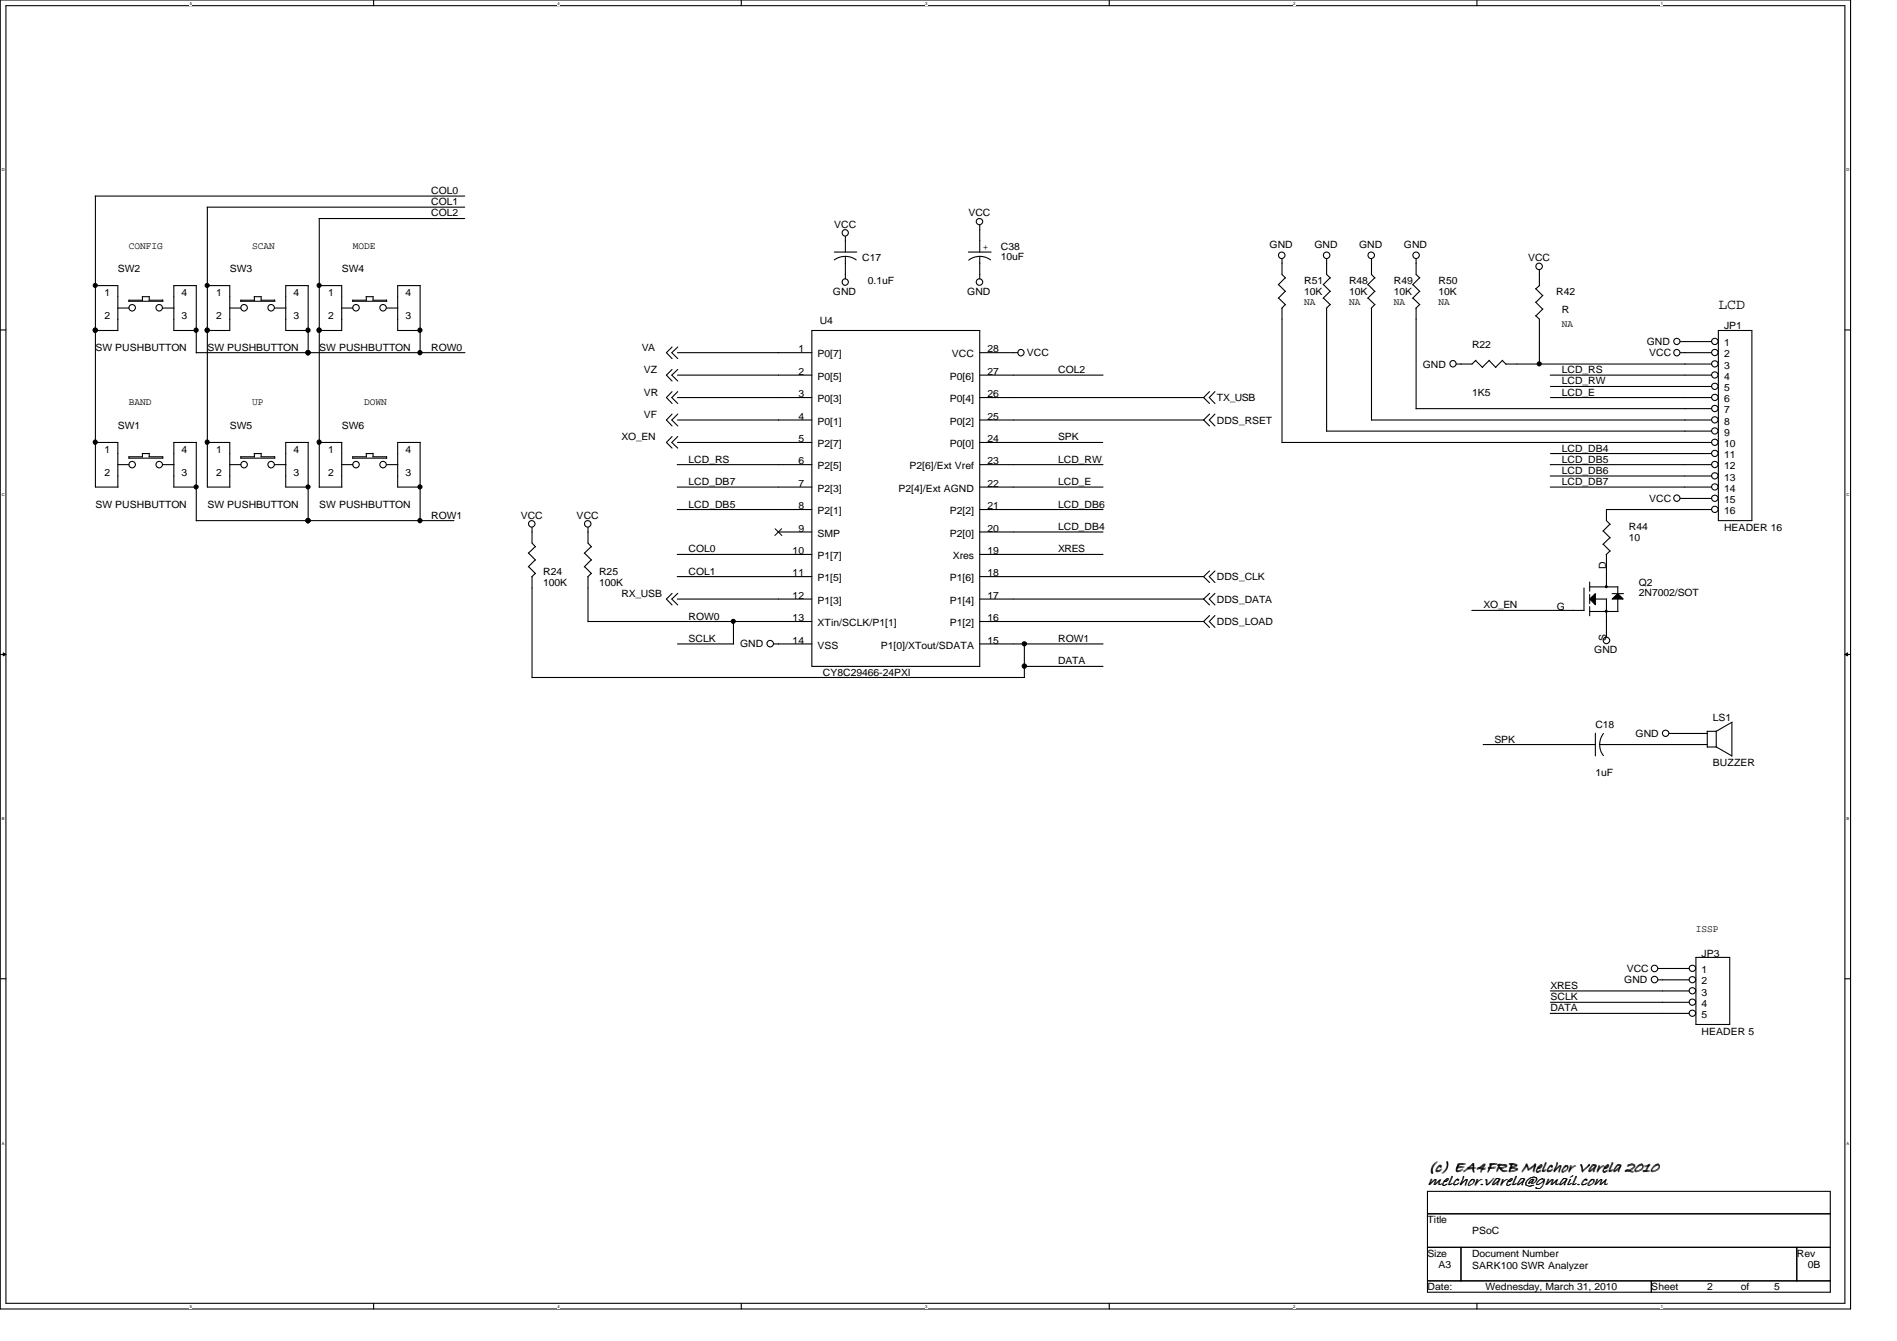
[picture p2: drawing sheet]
<svg xmlns="http://www.w3.org/2000/svg" width="297mm" height="210mm" viewBox="0 0 297 210" stroke-linecap="round" stroke-linejoin="round" font-family="sans-serif">
<path d="M0 0h289.8v204.9h-289.8zM.9 .9h288v203.1h-288z" fill="none" stroke="#000" stroke-width=".17"/>
<g fill="#fff">
<path d="M29.7 .1h.4v.7h-.4z"/>
<path d="M29.7 204.1h.4v.8h-.4z"/>
</g>
<path d="M58.5 0v.9M58.5 204v.9" fill="none" stroke="#000" stroke-width=".17"/>
<g fill="#fff">
<path d="M87.3 .1h.3v.7h-.3z"/>
<path d="M87.3 204.1h.3v.8h-.3z"/>
</g>
<path d="M116.1 0v.9M116.1 204v.9" fill="none" stroke="#000" stroke-width=".17"/>
<g fill="#fff">
<path d="M144.9 .1h.3v.7h-.3z"/>
<path d="M144.9 204.1h.3v.8h-.3z"/>
</g>
<path d="M173.7 0v.9M173.7 204v.9" fill="none" stroke="#000" stroke-width=".17"/>
<g fill="#fff">
<path d="M202.5 .1h.3v.7h-.3z"/>
<path d="M202.5 204.1h.3v.8h-.3z"/>
</g>
<path d="M231.3 0v.9M231.3 204v.9" fill="none" stroke="#000" stroke-width=".17"/>
<g fill="#fff">
<path d="M260.1 .1h.3v.7h-.3z"/>
<path d="M260.1 204.1h.3v.8h-.3z"/>
<path d="M.3 26.2h.5v.8h-.5z"/>
<path d="M289.1 26.2h.5v.8h-.5z"/>
<path d="M.3 77h.5v.7h-.5z"/>
<path d="M289.1 77h.5v.7h-.5z"/>
</g>
<path d="M0 51.6h.9M288.9 51.6h.9" fill="none" stroke="#000" stroke-width=".17"/>
<g fill="#fff">
<path d="M.3 127.8h.4v.7h-.4z"/>
<path d="M289.1 127.8h.5v.7h-.5z"/>
</g>
<path d="M0 102.4h.9M288.9 102.4h.9" fill="none" stroke="#000" stroke-width=".17"/>
<path d="M.5 102.2l.4 .2-.4 .3zM288.9 102.4l.4-.2v.5z" fill="#000"/>
<path d="M.5 102.2l.4 .2-.4 .3zM288.9 102.4l.4-.2v.5z" fill="none" stroke="#000" stroke-width=".16"/>
<g fill="#fff">
<path d="M.3 178.6h.4v.7h-.4z"/>
<path d="M289.1 178.6h.4v.7h-.4z"/>
</g>
<g fill="none" stroke="#000" stroke-width=".17">
<path d="M14.9 30.7h57.9M14.9 30.7v45.5h3.6M32.4 32.4h40.4M32.5 32.4v43.8h3.5M49.9 34.2h22.9M50 34.2v42.1M130.6 39.5h3.6M132.4 37v2.5M151.6 39.5h3.6M153.4 35.2v4.3M14.9 44.7h3.6v7h-3.6M18.4 48.2h1.8"/>
<path d="M20.1 47h2.2M20.2 47.2h5.3M20.2 47v.2M22.3 46.4h1.1M22.3 46.4v.6M23.3 47h2.2M23.4 46.4v.6M25.5 46.9v.3M25.5 48.2h1.8M30.7 55.2h42.1M30.7 44.7v10.5M30.8 44.7h-3.6v7h3.6"/>
<path d="M32.4 44.7h3.6v7h-3.6M35.9 48.2h1.8M37.7 47h2.1M37.7 47.2h5.3M37.7 47v.2M39.8 46.4h1.1M39.8 46.4v.6M40.8 47h2.2M40.9 46.4v.6M43 48.2h1.8M43 46.9v.3M48.3 44.7v10.5"/>
<path d="M48.3 44.7h-3.6v7h3.6M49.9 44.7h3.6v7h-3.6M53.5 48.2h1.7M55.2 47h2.2M55.2 47v.2M55.2 47.2h5.4M57.3 46.4h1.1M57.4 46.4v.6M58.4 47h2.1M58.4 46.4v.6M60.5 46.9v.3M60.5 48.2h1.8"/>
<path d="M65.8 44.7v10.5M65.8 44.7h-3.5v7h3.5M105.2 57.8l-.9 .9 .9 .9M105.2 54.3l-.9 .9 .9 .9M106.1 55.2h21M106.1 58.7h21M106.1 57.8l-.9 .9 .9 .9M106.1 54.3l-.9 .9 .9 .9M127.1 51.7h26.3v52.6h-26.3zM132.4 40.1l1 .2 .7 .4M132.4 40.1l-1.1 .2-.7 .4M132.4 40.1v3.5"/>
<path d="M153.4 40.1l1.1 .2 .6 .4M153.4 40.1l-1.1 .3-.6 .3M153.4 55.2h6M153.4 40.1v3.5M153.4 58.7h19.3M200.2 44.5l1.1 1.1M200.2 46.7l1.1 1M200.7 40.5v2.5l.6 .5M200.7 48.2v21.1M201.2 43.5l-1.1 1.1M201.2 45.6l-1.1 1.1M201.2 47.7l-.5 .6"/>
<path d="M207.2 44.5l1.1 1.1M207.2 46.7l1.1 1M207.7 40.5v2.5l.6 .5M207.7 48.2v19.3M208.3 43.5l-1.1 1.1M208.3 45.6l-1.1 1.1M208.3 47.7l-.6 .6M214.2 44.5l1.1 1.1M214.2 46.7l1.1 1M214.8 40.5v2.5l.5 .5M214.8 48.2v17.6M215.3 43.5l-1.1 1.1"/>
<path d="M215.3 45.6l-1.1 1.1M215.3 47.7l-.6 .6M221.2 44.5l1.1 1.1M221.2 46.7l1.1 1M221.7 40.5v2.5l.6 .5M221.7 48.2v15.8M222.3 43.5l-1.1 1.1M222.3 45.6l-1.1 1.1M222.3 47.7l-.6 .6M231.1 56.4l1.1 1.1M231.1 56.4l-.6 .6h-2.5M233.2 56.4l1 1.1"/>
<path d="M233.2 56.4l-1.1 1.1M235.2 56.4l.6 .6M235.3 56.4l-1.1 1.1M235.8 57h32.2M240.4 49.4l.6 .6v7M240.4 47.3l1.2 1.1M240.4 45.2l1.2 1.1M241 42.2v2.5M241.1 44.7l-.6 .5M241.6 48.3l-1.1 1.1M241.6 46.2l-1.1 1.1M242.7 58.7h25.3"/>
<path d="M263.1 55.2h4.9M263.1 53.5h4.9M269.1 51.7h5.2v29.8h-5.2zM14.9 69.3h3.6v6.9M18.4 72.7h1.8M20.1 71.5h2.2M20.2 71.7h5.3M20.2 71.5v.3M22.3 71h1.1M22.3 71v.5M23.3 71.5h2.2M23.4 71v.5"/>
<path d="M25.5 72.7h1.8M25.5 71.5v.2M30.7 69.3v12.2M30.8 69.3h-3.6v6.9h3.6M32.4 69.3h3.6v6.9M35.9 72.7h1.8M37.7 71.5h2.1M37.7 71.7h5.3M37.7 71.5v.3M39.8 71h1.1M39.8 71v.5M40.8 71.5h2.2"/>
<path d="M40.9 71v.5M43 72.7h1.8M43 71.5v.2M48.3 69.3v12.2M48.3 69.3h-3.6v6.9h3.6M50 69.3h3.5M50 76.2h3.5M53.5 72.7h1.7M53.5 69.3v6.9M55.2 71.5h2.2M55.2 71.7h5.4M55.2 71.5v.3"/>
<path d="M57.3 71h1.1M57.4 71v.5M58.4 71.5h2.1M58.4 71v.5M60.5 71.5v.2M60.5 72.7h1.8M65.8 69.3v12.2M65.8 69.3h-3.5v6.9h3.5M105.2 68.3l-.9 1 .9 .8M105.2 64.8l-.9 .9 .9 1M105.2 61.3l-.9 .9 .9 1M106 72.7h21.1"/>
<path d="M106 76.2h21.1M106 79.8h21.1M106.1 62.2h21M106.1 65.7h21M106.1 69.3h21M106.1 68.3l-.9 1 .9 .8M106.1 64.8l-.9 .9 .9 1M106.1 61.3l-.9 .9 .9 1M153.4 72.7h19.3M153.4 62.2h35.1M153.4 65.7h35.1M153.4 69.3h19.3"/>
<path d="M153.4 76.2h19.3M153.4 79.8h19.3M189.4 64.8l-.9 .9 .9 1M189.4 61.3l-.9 .9 .9 1M190.2 64.8l-.8 .9 .8 1M190.2 61.3l-.8 .9 .8 1M200.7 69.3h67.3M207.7 67.5h60.3M214.8 65.7h53.2M221.7 64h46.3M242.7 72.7h25.3M242.7 74.5h25.3"/>
<path d="M242.7 76.2h25.3M242.8 71h25.2M242.8 60.5h25.2M242.8 62.2h25.2M263.1 78h4.9M268 79.8h-16.5v1.7l.6 .6M30.7 81.5h40.4M82.8 86.6l1.1 1.1M82.8 88.7l1.1 1.1M83.3 82.5v2.5l.6 .6M83.3 90.3v15.8M83.8 85.6l-1.1 1"/>
<path d="M83.8 87.6l-1.1 1.1M83.8 89.7l-.5 .6M91.5 86.6l1.1 1.1M91.5 88.7l1.1 1.1M92.1 82.5v2.5l.5 .6M92.1 90.3v7M92.1 97.3h35M92.6 85.6l-1.1 1M92.6 87.6l-1.1 1.1M92.6 89.7l-.6 .6M105.2 92.9l-.9 .9 .9 .9M106 93.8h21.1"/>
<path d="M106 86.8h21.1M106 90.3h21.1M106.1 92.9l-.9 .9 .9 .9M114.8 97.2v3.6M121.9 83.3h5.2M153.4 93.8h35.1M153.4 83.3h19.3M153.4 86.8h19.3M153.4 90.3h35.1M153.4 97.3h35.1M189.4 89.4l-.9 .9 .9 .9M189.4 92.9l-.9 .9 .9 .9"/>
<path d="M189.4 96.4l-.9 .9 .9 .9M190.2 89.4l-.8 .9 .8 .9M190.2 92.9l-.8 .9 .8 .9M190.2 96.4l-.8 .9 .8 .9M230.5 95.5h17.5M248 92v3.6M248.9 91.9h4.4M248.9 93.8l.9-.9v1.8zM248.9 91.1v1.4M248.9 93v1.5M248.9 95v1.4M248.9 95.7h4.5"/>
<path d="M249.8 93.8h1.8M251 83.1l1.1 1.1M251 85.2l1.1 1.1M251.4 91.7h.2v.2h-.2zM251.4 95.6h.2v.2h-.2zM251.5 86.8v5.1M251.5 93.8v5.9M252.1 82l-1.1 1.1M252.1 84.2l-1.1 1M252.1 86.2l-.6 .6M252.4 93.8l.9-.9 .9 .9zM252.4 92.9h1.8"/>
<path d="M253.3 91.8v1.1M253.3 93.7v2M83.3 106h77.1M106.1 100.8h8.8M121.2 100.8h5.9M153.4 100.8h19.3M160.4 104.3h12.3M160.4 100.8v5.2M232.2 116.5h17.6M249.8 114.8v3.5M250.5 116.5l.2 1.1 .4 .7M250.5 116.5h16.8"/>
<path d="M251.1 114.8l-.5 1-.1 .7M261.4 114.8h5.9M267.3 114.5v2.5M267.3 116.9h1.5M268.7 116.9l2.5 1.4M268.7 114.4v2.5M271.2 113.1v5.3M271.2 113l-2.5 1.5h-1.4M0 153.2h.9M242.7 155.1h21.8M242.7 158.6h21.8M242.8 156.9h21.7"/>
<path d="M259.6 151.6h4.9M259.6 153.4h4.9M265.6 149.9h5.2v10.5h-5.2zM288.9 153.2h.9M223.5 186.5h63.1v15.8h-63.1zM223.5 190h63.1M223.5 195.2h63.1M228.8 195.2v5.3M281.3 195.2v5.3M223.5 200.5h63.1M258.6 200.5v1.8"/>
<circle cx="132.3" cy="36.4" r=".5"/>
<circle cx="153.4" cy="34.7" r=".5"/>
<circle cx="200.7" cy="40" r=".51"/>
<circle cx="207.7" cy="40" r=".51"/>
<circle cx="214.7" cy="40" r=".51"/>
<circle cx="221.7" cy="40" r=".51"/>
<circle cx="14.9" cy="51.7" r=".33"/>
<circle cx="14.9" cy="44.7" r=".32"/>
<circle cx="20.7" cy="48.2" r=".51"/>
<circle cx="24.9" cy="48.2" r=".51"/>
<circle cx="30.7" cy="51.7" r=".33"/>
<circle cx="32.4" cy="51.7" r=".33"/>
<circle cx="32.4" cy="44.7" r=".32"/>
<circle cx="38.2" cy="48.2" r=".51"/>
<circle cx="42.5" cy="48.2" r=".51"/>
<circle cx="48.2" cy="51.7" r=".33"/>
<circle cx="48.2" cy="55.2" r=".33"/>
<circle cx="50" cy="51.7" r=".33"/>
<circle cx="50" cy="44.7" r=".32"/>
<circle cx="55.7" cy="48.2" r=".51"/>
<circle cx="60" cy="48.2" r=".51"/>
<circle cx="65.7" cy="55.2" r=".33"/>
<circle cx="65.7" cy="51.7" r=".33"/>
<circle cx="132.3" cy="44.1" r=".5"/>
<circle cx="153.4" cy="44.1" r=".51"/>
<circle cx="159.9" cy="55.2" r=".5"/>
<circle cx="227.5" cy="56.9" r=".5"/>
<circle cx="241" cy="41.7" r=".51"/>
<circle cx="241" cy="57" r=".32"/>
<circle cx="262.6" cy="55.2" r=".5"/>
<circle cx="262.6" cy="53.4" r=".49"/>
<circle cx="268.5" cy="58.7" r=".5"/>
<circle cx="268.5" cy="57" r=".5"/>
<circle cx="268.5" cy="53.4" r=".5"/>
<circle cx="268.5" cy="55.2" r=".5"/>
<circle cx="14.9" cy="69.2" r=".33"/>
<circle cx="20.7" cy="72.7" r=".51"/>
<circle cx="24.9" cy="72.7" r=".51"/>
<circle cx="30.7" cy="76.2" r=".32"/>
<circle cx="32.4" cy="69.2" r=".33"/>
<circle cx="38.2" cy="72.7" r=".51"/>
<circle cx="42.5" cy="72.7" r=".51"/>
<circle cx="48.2" cy="76.2" r=".32"/>
<circle cx="50" cy="69.2" r=".33"/>
<circle cx="55.7" cy="72.7" r=".51"/>
<circle cx="60" cy="72.7" r=".51"/>
<circle cx="65.8" cy="76.2" r=".32"/>
<circle cx="262.6" cy="78" r=".5"/>
<circle cx="268.5" cy="65.7" r=".5"/>
<circle cx="268.5" cy="63.9" r=".5"/>
<circle cx="268.5" cy="79.7" r=".5"/>
<circle cx="268.5" cy="74.5" r=".5"/>
<circle cx="268.5" cy="76.2" r=".5"/>
<circle cx="268.5" cy="67.5" r=".5"/>
<circle cx="268.5" cy="72.7" r=".5"/>
<circle cx="268.5" cy="71" r=".5"/>
<circle cx="268.5" cy="69.2" r=".5"/>
<circle cx="268.5" cy="60.5" r=".5"/>
<circle cx="268.5" cy="62.2" r=".5"/>
<circle cx="268.5" cy="78" r=".5"/>
<circle cx="48.2" cy="81.5" r=".33"/>
<circle cx="65.7" cy="81.5" r=".33"/>
<circle cx="83.3" cy="82" r=".51"/>
<circle cx="92" cy="82" r=".51"/>
<circle cx="114.8" cy="97.3" r=".32"/>
<circle cx="120.6" cy="100.7" r=".51"/>
<circle cx="160.4" cy="104.3" r=".34"/>
<circle cx="160.4" cy="100.8" r=".33"/>
<circle cx="251.5" cy="100.2" r=".51"/>
<circle cx="260.8" cy="114.8" r=".5"/>
<circle cx="259.1" cy="153.3" r=".51"/>
<circle cx="259.1" cy="151.6" r=".51"/>
<circle cx="265" cy="155.1" r=".5"/>
<circle cx="265" cy="151.6" r=".5"/>
<circle cx="265" cy="158.6" r=".5"/>
<circle cx="265" cy="156.9" r=".5"/>
<circle cx="265" cy="153.3" r=".5"/>
</g>
<g fill="#000">
<path d="M248.9 93.8l.9-.9v1.8zM252.4 93.8l.9-.9 .9 .9z"/>
<path d="M251.4 91.7h.2v.2h-.2z" fill-rule="evenodd"/>
<path d="M251.4 95.6h.2v.2h-.2z" fill-rule="evenodd"/>
<circle cx="14.9" cy="51.7" r=".33"/>
<circle cx="14.9" cy="44.7" r=".32"/>
<circle cx="30.7" cy="51.7" r=".33"/>
<circle cx="32.4" cy="51.7" r=".33"/>
<circle cx="32.4" cy="44.7" r=".32"/>
<circle cx="48.2" cy="51.7" r=".33"/>
<circle cx="48.2" cy="55.2" r=".33"/>
<circle cx="50" cy="51.7" r=".33"/>
<circle cx="50" cy="44.7" r=".32"/>
<circle cx="65.7" cy="55.2" r=".33"/>
<circle cx="65.7" cy="51.7" r=".33"/>
<circle cx="241" cy="57" r=".32"/>
<circle cx="14.9" cy="69.2" r=".33"/>
<circle cx="30.7" cy="76.2" r=".32"/>
<circle cx="32.4" cy="69.2" r=".33"/>
<circle cx="48.2" cy="76.2" r=".32"/>
<circle cx="50" cy="69.2" r=".33"/>
<circle cx="65.8" cy="76.2" r=".32"/>
<circle cx="48.2" cy="81.5" r=".33"/>
<circle cx="65.7" cy="81.5" r=".33"/>
<circle cx="114.8" cy="97.3" r=".32"/>
<circle cx="160.4" cy="104.3" r=".34"/>
<circle cx="160.4" cy="100.8" r=".33"/>
</g>
<path d="M121.4 82.8l1 1M122.4 82.8l-1.1 1" fill="none" stroke="#000" stroke-width=".16"/>
<g font-size="2.4">
<text x="223.5" y="183.4">(c) EA4FRB Melchor Varela 2010</text>
<text x="223.6" y="185.4">melchor.varela@gmail.com</text>
</g>
<text font-size="2.3" x="269.1" y="48.3">LCD</text>
<g font-size="1.6">
<text x="67.5" y="32.1">COL1</text>
<text x="67.5" y="30.4">COL0</text>
<text x="67.5" y="33.9">COL2</text>
<text x="130.6" y="35.6">VCC</text>
<text x="151.6" y="33.9">VCC</text>
<text x="20.2" y="38.9">CONFIG</text>
<text x="39.5" y="38.9">SCAN</text>
<text x="55.2" y="38.9">MODE</text>
<text x="135" y="40.9">C17</text>
<text x="153.9" y="39.1">+</text>
<text x="156.7" y="39.1">C38</text>
<text x="156.7" y="40.7">10uF</text>
<text x="198.8" y="38.8">GND</text>
<text x="205.8" y="38.8">GND</text>
<text x="212.8" y="38.8">GND</text>
<text x="219.8" y="38.8">GND</text>
<text x="239.3" y="40.9">VCC</text>
<text x="16.3" y="46.4">1</text>
<text x="18.5" y="42.6">SW2</text>
<text x="28.4" y="46.4">4</text>
<text x="33.9" y="46.4">1</text>
<text x="36" y="42.6">SW3</text>
<text x="46" y="46.4">4</text>
<text x="51.4" y="46.4">1</text>
<text x="53.5" y="42.6">SW4</text>
<text x="63.5" y="46.4">4</text>
<text x="130.4" y="46.1">GND</text>
<text x="135.9" y="44.4">0.1uF</text>
<text x="151.5" y="46.1">GND</text>
<text x="204.2" y="47.7">NA</text>
<text x="204.2" y="44.4">R51</text>
<text x="204.2" y="46.1">10K</text>
<text x="211.2" y="47.7">NA</text>
<text x="211.2" y="44.4">R48</text>
<text x="211.2" y="46.1">10K</text>
<text x="218.3" y="47.7">NA</text>
<text x="218.3" y="44.4">R49</text>
<text x="218.3" y="46.1">10K</text>
<text x="225.3" y="47.7">NA</text>
<text x="225.3" y="44.4">R50</text>
<text x="225.3" y="46.1">10K</text>
<text x="243.7" y="46.1">R42</text>
<text x="16.3" y="49.9">2</text>
<text x="28.4" y="49.9">3</text>
<text x="33.9" y="49.9">2</text>
<text x="46" y="49.9">3</text>
<text x="51.4" y="49.9">2</text>
<text x="63.5" y="49.9">3</text>
<text x="128.4" y="50.7">U4</text>
<text x="244.6" y="51.2">NA</text>
<text x="244.6" y="48.9">R</text>
<text x="270" y="51.6">JP1</text>
<text x="14.9" y="54.9">SW PUSHBUTTON</text>
<text x="32.5" y="54.9">SW PUSHBUTTON</text>
<text x="50" y="54.9">SW PUSHBUTTON</text>
<text x="67.5" y="54.9">ROW0</text>
<text x="100.5" y="54.9">VA</text>
<text x="100.8" y="58.4">VZ</text>
<text x="125" y="55.2">1</text>
<text x="125" y="58.7">2</text>
<text x="128" y="55.9">P0[7]</text>
<text x="128" y="59.4">P0[5]</text>
<text x="148.7" y="59.4">P0[6]</text>
<text x="149.1" y="55.9">VCC</text>
<text x="154.6" y="55.2">28</text>
<text x="154.6" y="58.7">27</text>
<text x="160.8" y="55.8">VCC</text>
<text x="165.7" y="58.4">COL2</text>
<text x="222.8" y="57.5">GND</text>
<text x="230.5" y="54.4">R22</text>
<text x="244.6" y="58.4">LCD_RS</text>
<text x="257.8" y="54">GND</text>
<text x="258.2" y="55.8">VCC</text>
<text x="270" y="54.2">1</text>
<text x="270" y="55.9">2</text>
<text x="270" y="57.7">3</text>
<text x="270" y="59.4">4</text>
<text x="20.2" y="63.5">BAND</text>
<text x="39.5" y="63.5">UP</text>
<text x="57" y="63.5">DOWN</text>
<text x="100.8" y="65.4">VF</text>
<text x="100.8" y="61.9">VR</text>
<text x="125" y="62.2">3</text>
<text x="125" y="65.7">4</text>
<text x="128" y="62.9">P0[3]</text>
<text x="148.7" y="62.9">P0[4]</text>
<text x="154.6" y="62.2">26</text>
<text x="154.6" y="65.7">25</text>
<text x="190.5" y="62.8">TX_USB</text>
<text x="230.5" y="61.9">1K5</text>
<text x="244.6" y="60.2">LCD_RW</text>
<text x="244.6" y="61.9">LCD_E</text>
<text x="270" y="61.2">5</text>
<text x="270" y="62.9">6</text>
<text x="270" y="64.7">7</text>
<text x="16.3" y="71">1</text>
<text x="18.5" y="67.2">SW1</text>
<text x="28.4" y="71">4</text>
<text x="33.9" y="71">1</text>
<text x="36" y="67.2">SW5</text>
<text x="46" y="71">4</text>
<text x="51.4" y="71">1</text>
<text x="53.5" y="67.2">SW6</text>
<text x="63.5" y="71">4</text>
<text x="97.3" y="68.9">XO_EN</text>
<text x="125" y="69.2">5</text>
<text x="128" y="66.5">P0[1]</text>
<text x="128" y="70">P2[7]</text>
<text x="148.7" y="66.5">P0[2]</text>
<text x="148.7" y="70">P0[0]</text>
<text x="154.6" y="69.2">24</text>
<text x="165.7" y="68.9">SPK</text>
<text x="190.5" y="66.3">DDS_RSET</text>
<text x="244.6" y="70.7">LCD_DB4</text>
<text x="270" y="66.5">8</text>
<text x="270" y="68.2">9</text>
<text x="270" y="70">10</text>
<text x="270" y="71.7">11</text>
<text x="16.3" y="74.5">2</text>
<text x="28.4" y="74.5">3</text>
<text x="33.9" y="74.5">2</text>
<text x="46" y="74.5">3</text>
<text x="51.4" y="74.5">2</text>
<text x="63.5" y="74.5">3</text>
<text x="107.8" y="75.9">LCD_DB7</text>
<text x="107.8" y="72.4">LCD_RS</text>
<text x="125" y="72.7">6</text>
<text x="125" y="76.2">7</text>
<text x="128" y="73.4">P2[5]</text>
<text x="128" y="77">P2[3]</text>
<text x="140.7" y="77">P2[4]/Ext AGND</text>
<text x="142.4" y="73.4">P2[6]/Ext Vref</text>
<text x="154.6" y="72.7">23</text>
<text x="154.6" y="76.2">22</text>
<text x="165.7" y="72.4">LCD_RW</text>
<text x="165.7" y="75.9">LCD_E</text>
<text x="244.6" y="75.9">LCD_DB7</text>
<text x="244.6" y="74.2">LCD_DB6</text>
<text x="244.6" y="72.4">LCD_DB5</text>
<text x="270" y="73.4">12</text>
<text x="270" y="75.2">13</text>
<text x="270" y="77">14</text>
<text x="14.9" y="79.5">SW PUSHBUTTON</text>
<text x="32.5" y="79.5">SW PUSHBUTTON</text>
<text x="50" y="79.5">SW PUSHBUTTON</text>
<text x="67.5" y="81.2">ROW1</text>
<text x="81.5" y="81.2">VCC</text>
<text x="90.3" y="81.2">VCC</text>
<text x="107.8" y="79.5">LCD_DB5</text>
<text x="125" y="79.7">8</text>
<text x="125" y="83.2">9</text>
<text x="128" y="80.5">P2[1]</text>
<text x="128" y="84">SMP</text>
<text x="148.7" y="80.5">P2[2]</text>
<text x="148.7" y="84">P2[0]</text>
<text x="154.6" y="79.7">21</text>
<text x="154.6" y="83.2">20</text>
<text x="165.7" y="82.9">LCD_DB4</text>
<text x="165.7" y="79.5">LCD_DB6</text>
<text x="255.1" y="82.9">R44</text>
<text x="258.2" y="78.6">VCC</text>
<text x="270" y="83.1">HEADER 16</text>
<text x="270" y="78.7">15</text>
<text x="270" y="80.5">16</text>
<text x="85" y="90">R24</text>
<text x="93.8" y="90">R25</text>
<text x="107.8" y="86.4">COL0</text>
<text x="107.8" y="90">COL1</text>
<text x="124.1" y="86.7">10</text>
<text x="128" y="87.5">P1[7]</text>
<text x="149.2" y="87.5">Xres</text>
<text x="154.6" y="86.7">19</text>
<text x="165.7" y="86.4">XRES</text>
<text x="251.5" y="89" transform="rotate(-90 251.5 89)">D</text>
<text x="255.1" y="84.7">10</text>
<text x="85" y="91.7">100K</text>
<text x="93.8" y="91.7">100K</text>
<text x="97.3" y="93.5">RX_USB</text>
<text x="124.1" y="90.2">11</text>
<text x="124.1" y="93.7">12</text>
<text x="128" y="91">P1[5]</text>
<text x="128" y="94.5">P1[3]</text>
<text x="148.7" y="91">P1[6]</text>
<text x="148.7" y="94.5">P1[4]</text>
<text x="154.6" y="90.2">18</text>
<text x="154.6" y="93.7">17</text>
<text x="190.5" y="90.8">DDS_CLK</text>
<text x="190.5" y="94.4">DDS_DATA</text>
<text x="232.3" y="95.2">XO_EN</text>
<text x="243.8" y="95.5">G</text>
<text x="256.6" y="91.7">Q2</text>
<text x="256.6" y="93.3">2N7002/SOT</text>
<text x="107.8" y="97">ROW0</text>
<text x="107.8" y="100.5">SCLK</text>
<text x="115.9" y="101.3">GND</text>
<text x="124.1" y="97.2">13</text>
<text x="124.1" y="100.8">14</text>
<text x="128" y="98">XTin/SCLK/P1[1]</text>
<text x="128" y="101.5">VSS</text>
<text x="137.9" y="101.5">P1[0]/XTout/SDATA</text>
<text x="148.7" y="98">P1[2]</text>
<text x="154.6" y="97.2">16</text>
<text x="154.6" y="100.8">15</text>
<text x="165.7" y="100.5">ROW1</text>
<text x="190.5" y="97.8">DDS_LOAD</text>
<text x="251.5" y="100.4" transform="rotate(-90 251.5 100.4)">S</text>
<text x="128.9" y="105.7">CY8C29466-24PXI</text>
<text x="165.7" y="104">DATA</text>
<text x="249.6" y="102.2">GND</text>
<text x="249.8" y="114">C18</text>
<text x="268.2" y="112.9">LS1</text>
<text x="234" y="116.2">SPK</text>
<text x="256.1" y="115.4">GND</text>
<text x="268.2" y="119.9">BUZZER</text>
<text x="249.8" y="121.5">1uF</text>
<text x="265.6" y="145.8">ISSP</text>
<text x="266.4" y="149.7">JP3</text>
<text x="242.8" y="154.8">XRES</text>
<text x="254.3" y="153.9">GND</text>
<text x="254.7" y="152.2">VCC</text>
<text x="266.4" y="152.3">1</text>
<text x="266.4" y="154.1">2</text>
<text x="266.4" y="155.8">3</text>
<text x="242.8" y="156.5">SCLK</text>
<text x="242.8" y="158.3">DATA</text>
<text x="266.4" y="157.6">4</text>
<text x="266.4" y="159.3">5</text>
<text x="266.4" y="162">HEADER 5</text>
<text x="223.5" y="191.4">Title</text>
<text x="223.5" y="196.7">Size</text>
<text x="230.5" y="196.7">Document Number</text>
<text x="230.5" y="193.2">PSoC</text>
<text x="281.3" y="196.7">Rev</text>
<text x="223.5" y="201.9">Date:</text>
<text x="225.3" y="198.5">A3</text>
<text x="230.5" y="198.6">SARK100 SWR Analyzer</text>
<text x="232.6" y="201.9">Wednesday, March 31, 2010</text>
<text x="258.6" y="201.9">Sheet</text>
<text x="267.3" y="201.9">2</text>
<text x="272.6" y="201.9">of</text>
<text x="277.8" y="201.9">5</text>
<text x="283.1" y="198.5">0B</text>
</g>
<g font-size=".6">
<text x="29.7" y=".7">5</text>
<text x="87.3" y=".7">4</text>
<text x="144.9" y=".7">3</text>
<text x="202.5" y=".7">2</text>
<text x="260.1" y=".7">1</text>
<text x=".3" y="26.8">D</text>
<text x="289.1" y="26.8">D</text>
<text x=".3" y="77.6">C</text>
<text x="289.1" y="77.6">C</text>
<text x=".3" y="128.4">B</text>
<text x="289.1" y="128.4">B</text>
<text x=".3" y="179.2">A</text>
<text x="289.1" y="179.2">A</text>
<text x="29.7" y="204.7">5</text>
<text x="87.3" y="204.7">4</text>
<text x="144.9" y="204.7">3</text>
<text x="202.5" y="204.7">2</text>
<text x="260.1" y="204.7">1</text>
</g>
</svg>
